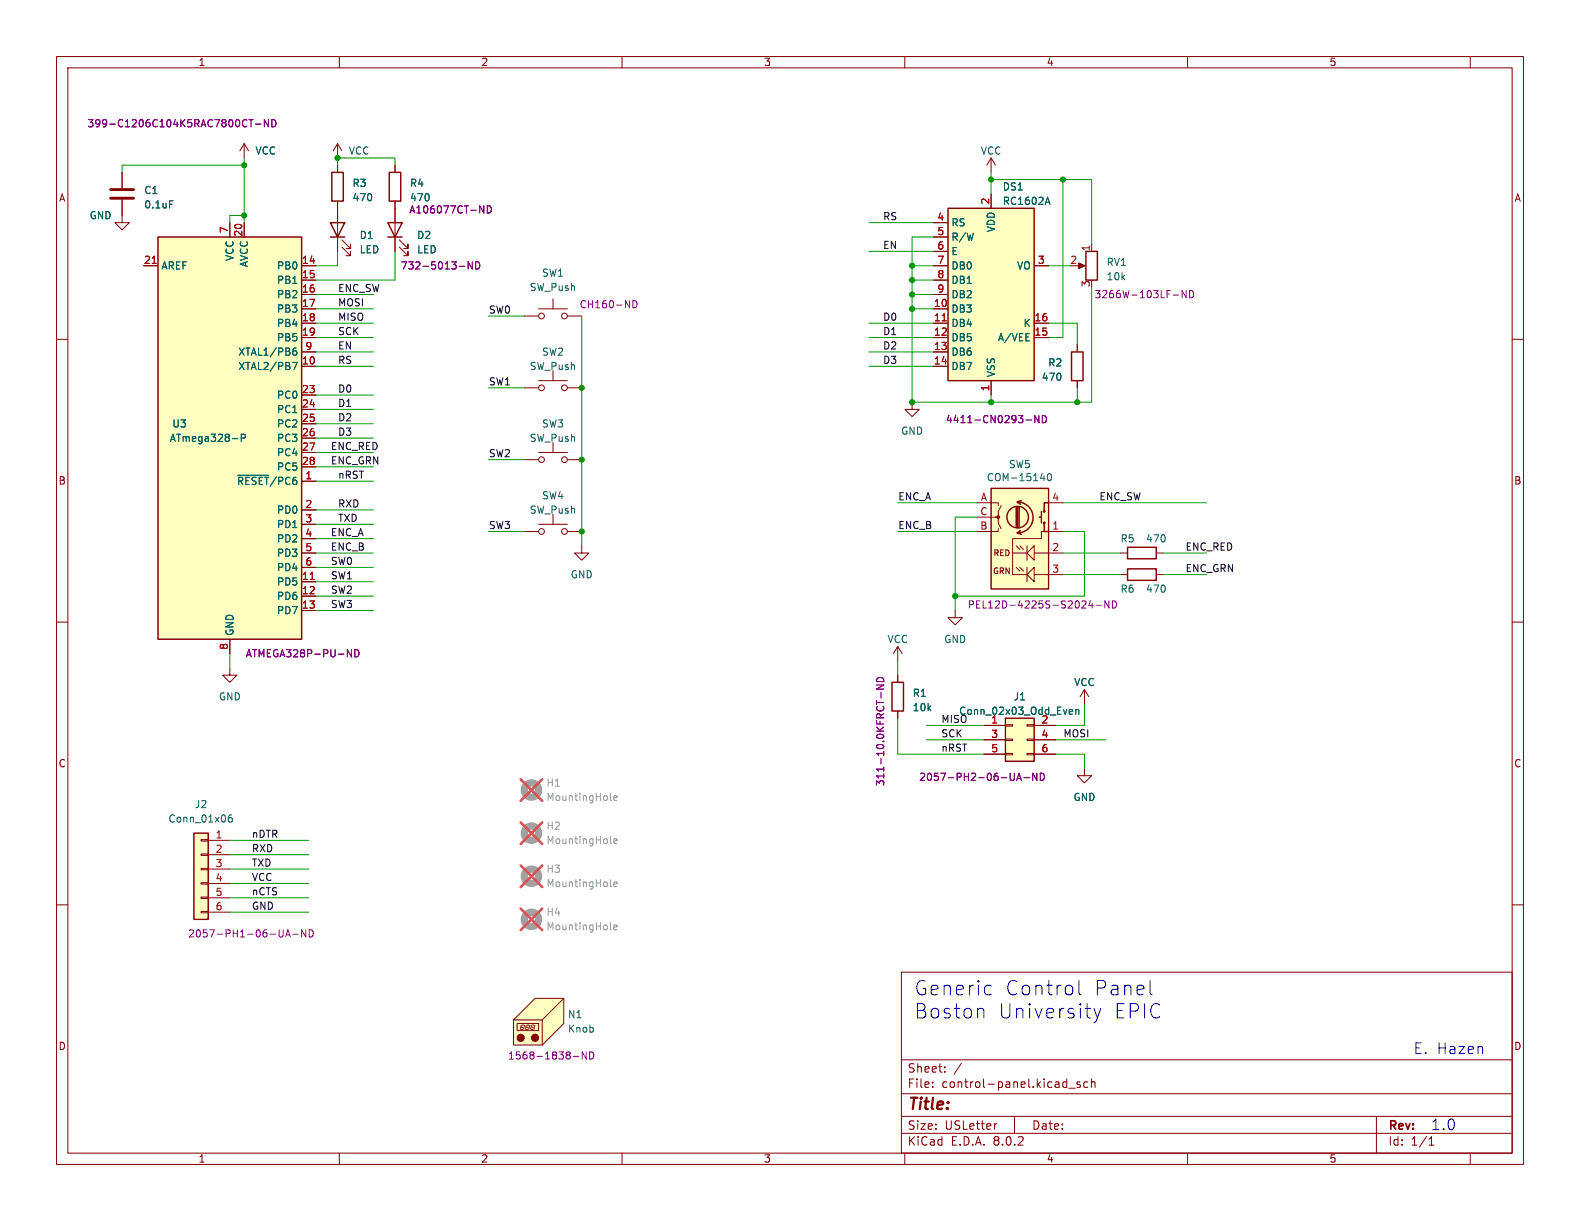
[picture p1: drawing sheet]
<svg xmlns="http://www.w3.org/2000/svg" width="279mm" height="216mm" viewBox="0 0 279 216" stroke-linecap="round" stroke-linejoin="round" font-family="sans-serif">
<g fill="none" stroke="#840000" stroke-width=".18">
<path d="M10 10h259.4v195.9h-259.4zM12 12h255.4v191.9h-255.4zM60 10v2M110 10v2M160 10v2M210 10v2M260 10v2M69.8 29.2v1.3M69.8 35.6v8.9M10 60h2M70.6 43.7l1.5 1.5v-.7v.7h-.7M70.6 42.4l1.5 1.5v-.7v.7h-.7"/>
<path d="M190.5 47h1M193 43.2v1.3M267.4 60h2M92.7 94h2.5M95.2 92.7h5.1M97.8 90.9v1.8M100.3 94h2.6M102.9 96.5v1.3h-1.3l1.3 1.3 1.2-1.3h-1.2M198.1 97.8h1.3M204.5 97.8h1.2M10 110h2M267.4 110h2"/>
<path d="M10 160h2M267.4 160h2M159.4 171.9h108v32h-108zM159.4 197.4h108M159.4 193.4h108M159.4 187.4h108M164.9 192.1v.2M164.9 191.4v.1M167.1 189.4v.2M167.1 188.7v.1M170 188l-1.3 1.9M176.3 198.7l-.3 .1"/>
<path d="M179.4 197.4v3M189 192.4h1.1M191 191.4l-.4-.1-.2 .2 .1 .2 .5 .2v.3h-.6M192.4 191.4l-.5-.1-.3 .3v.4l.2 .2h.6M193 191.4l.2-.1 .4 .1v.9M193 190.8v1.5M243.4 197.4v6.5M60 203.9v2M110 203.9v2M159.4 200.4h108M160 203.9v2M210 203.9v2"/>
<path d="M252.7 202.5h.9M252.7 201.4l.4-.4v1.5M260 203.9v2"/>
<circle cx="95.8" cy="94" r=".51"/>
<circle cx="99.8" cy="94" r=".51"/>
</g>
<path d="M190.8 46.5l1.1 .5-1.1 .5z" fill="#840000" stroke="#840000" stroke-width=".18"/>
<path d="M68.6 39.4h2.5l-1.3 2.5zM68.8 30.5h2.1v5.1h-2.1zM68.6 41.9h2.5M192 44.5h2.1v5h-2.1zM199.4 96.8h5.1v2h-5.1z" fill="none" stroke="#840000" stroke-width=".25"/>
<path d="M84.8 36.4l.8 1.3v-1.3M86.2 36.4a.64 .64 0 0 1 .7 .6 .64 .64 0 0 1-.7 .7zM81.2 47.1h1M83.5 46.3v1.3l-.7-1.3v1.3M84.1 46.3a.64 .64 0 0 1 .7 .6 .64 .64 0 0 1-.7 .7zM207.5 52.2h.9M209.8 51.4v1.2l-.8-1.2v1.2M210.4 51.4a.64 .64 0 0 1 .7 .6 .64 .64 0 0 1-.7 .6z" fill="none" stroke="#840084" stroke-width=".18"/>
<path d="M167.6 36.8h15.3v30.5h-15.3z" fill="#ffffc2"/>
<path d="M167.6 36.8h15.3v30.5h-15.3zM189.5 62.2h2v5.1h-2zM199.4 100.6h5.1v2h-5.1zM157.7 120.7h2.1v5h-2.1z" fill="none" stroke="#840000" stroke-width=".25"/>
<g fill="none" stroke="#840000" stroke-width=".18">
<path d="M165.1 39.4h2.5M175.3 34.3v2.5M165.1 54.6h2.5M165.1 57.2h2.5M165.1 59.7h2.5M165.1 47h2.5M165.1 41.9h2.5M165.1 44.5h2.5M165.1 49.5h2.5M165.1 52.1h2.5M182.9 57.2h2.5M182.9 59.7h2.5"/>
<path d="M182.9 47h2.5M165.1 62.2h2.5M165.1 64.8h2.5M175.3 67.3v2.6M190.5 61v1.2M190.5 67.3v1.3M158.7 114.3l-.7 1.3M158.7 114.3v2.5M158.7 119.4v1.3M158.7 114.3l.8 1.3M168.9 108v1.2h-1.3l1.3 1.3 1.3-1.3h-1.3M198.1 101.6h1.3"/>
<path d="M204.5 101.6h1.2M158.7 125.7v1.3"/>
</g>
<path d="M166.6 56.7h.7" fill="none" stroke="#a90000" stroke-width=".18"/>
<path d="M184.9 35.8h.7M185.2 34.9l.5 1.2" fill="none" stroke="#006464" stroke-width=".18"/>
<path d="M181.4 74.3h1M183.7 73.5v1.2l-.7-1.2v1.2M184.3 73.5a.64 .64 0 0 1 .8 .6 .64 .64 0 0 1-.8 .6zM155.2 119.9a.66 .66 0 0 1 .7-.1 .66 .66 0 0 1 .4 .7h-1.3zM155 121.1h1.3l-1.3 .7h1.3M155.8 122.5v.9" fill="none" stroke="#840084" stroke-width=".18"/>
<path d="M177.8 127h5.1v7.6h-5.1z" fill="#ffffc2"/>
<g fill="none" stroke="#840000" stroke-width=".18">
<path d="M174 128.3h3.8M174 130.8h3.8M174 133.4h3.8M177.8 133.2h1.3v.3h-1.3zM177.8 130.7h1.3v.2h-1.3zM177.8 128.1h1.3v.3h-1.3zM181.6 133.2h1.3v.3h-1.3zM181.6 130.7h1.3v.2h-1.3zM181.6 128.1h1.3v.3h-1.3zM182.9 128.3h3.8M182.9 130.8h3.8M182.9 133.4h3.8"/>
<path d="M191.8 135.9v1.3h1.2l-1.2 1.2-1.3-1.2h1.3M191.8 121.9l-.8 1.3M191.8 121.9v2.6M191.8 121.9l.7 1.3"/>
</g>
<path d="M177.8 127h5.1v7.6h-5.1z" fill="none" stroke="#840000" stroke-width=".25"/>
<path d="M189.3 125.5h.3l.1 .3-.6 .1M189.6 126.2l-.3 .1M190.2 125.6l.2-.1h.3l.1 .8M190.2 125.5v.8" fill="none" stroke="#006464" stroke-width=".18"/>
<path d="M179.8 138l.4-1.3 .4 1.3M179.9 137.6h.6M181.1 137.5h.9M183.4 136.7v1.3l-.8-1.3v1.3M184 136.7a.64 .64 0 0 1 .7 .7 .64 .64 0 0 1-.7 .6z" fill="none" stroke="#840084" stroke-width=".18"/>
<g fill="none" stroke="#a1a1a1" stroke-width="1.3">
<circle cx="94" cy="139.7" r="1.27"/>
<circle cx="94" cy="147.3" r="1.27"/>
<circle cx="94" cy="154.9" r="1.27"/>
<circle cx="94" cy="162.6" r="1.27"/>
</g>
<path d="M107.9 141.4l.2 .1M107.9 156.6l.2 .2M107.9 149l.2 .2M108.5 141.1l.6-.1v-.2l-.4-.1-.2 .2 .1 .6h.5M108.5 148.7l.6-.1v-.2l-.4-.1-.2 .2 .1 .6h.5M108.5 156.4l.6-.2v-.2l-.4-.1-.2 .2 .1 .6h.5M107.9 164.2l.2 .2M108.5 164l.6-.1v-.3h-.4l-.2 .1 .1 .6h.5" fill="none" stroke="#989898" stroke-width=".18"/>
<path d="M92.1 137.8l3.8 3.8M95.9 137.8l-3.8 3.8M92.1 153l3.8 3.8M92.1 145.4l3.8 3.8M95.9 153l-3.8 3.8M95.9 145.4l-3.8 3.8M92.1 160.7l3.8 3.8M95.9 160.7l-3.8 3.8" fill="none" stroke="#e75356" stroke-width=".46"/>
<path d="M94.6 176.5h5.1v4.5l-3.8 3.8h-5.1v-4.5z" fill="#ffffc2"/>
<g fill="none" stroke="#840000" stroke-width=".18">
<path d="M92.7 55.9h2.5M95.2 54.6h5.1M97.8 52.8v1.8M100.3 55.9h2.6M92.7 68.6h2.5M95.2 67.3h5.1M97.8 65.5v1.8M100.3 68.6h2.6M94.6 176.5h5.1v4.5l-3.8 3.8h-5.1v-4.5zM99.7 176.5l-3.8 3.8h-5.1M91.4 181h3.8v1.2h-3.8zM92 181.7v.2"/>
<path d="M92.1 182h.4M92.2 181.3l-.1 .3M92.2 181.7h.3M92.3 181.3h.3M92.7 181.7l-.1 .3M92.8 181.3l-.1 .3M93 181.7l-.1 .2M93 182h.4M93.1 181.3l-.1 .3M93.1 181.7h.3M93.2 181.3h.3M93.6 181.7l-.1 .3"/>
<path d="M93.7 181.3l-.1 .3M93.9 181.7l-.1 .2M93.9 182h.4M94 181.3l-.1 .3M94 181.7h.3M94.1 181.3h.3M94.5 181.7l-.1 .3M94.6 181.3l-.1 .3M95.9 180.3v4.5"/>
<circle cx="95.8" cy="55.9" r=".51"/>
<circle cx="99.8" cy="55.9" r=".51"/>
<circle cx="95.8" cy="68.6" r=".51"/>
<circle cx="99.8" cy="68.6" r=".51"/>
</g>
<g fill="#840000" stroke="#840000" stroke-width=".18">
<circle cx="92.1" cy="183.5" r=".63"/>
<circle cx="94.6" cy="183.5" r=".63"/>
</g>
<path d="M111.9 53.2a.64 .64 0 0 1 .8 .6 .64 .64 0 0 1-.8 .6zM101.4 186.8h.9M103.7 186v1.3l-.8-1.3v1.3M104.3 186a.64 .64 0 0 1 .7 .6 .64 .64 0 0 1-.7 .7z" fill="none" stroke="#840084" stroke-width=".18"/>
<path d="M34.3 147.3h2.5v15.3h-2.5z" fill="#ffffc2"/>
<g fill="none" stroke="#840000" stroke-width=".18">
<path d="M97.8 78.2v1.8M161.3 71.1v1.3h-1.3l1.3 1.3 1.3-1.3h-1.3M92.7 81.3h2.5M95.2 80h5.1M100.3 81.3h2.6M40.6 118.1v1.3h1.3l-1.3 1.3-1.2-1.3h1.2M35.6 158.6h1.2v.3h-1.2zM35.6 156.1h1.2v.2h-1.2zM35.6 153.5h1.2v.3h-1.2zM35.6 151h1.2v.3h-1.2zM35.6 148.5h1.2v.2h-1.2zM36.8 148.6h3.8"/>
<path d="M36.8 151.1h3.8M36.8 153.7h3.8M36.8 156.2h3.8M36.8 158.8h3.8M35.6 161.2h1.2v.2h-1.2zM36.8 161.3h3.8"/>
<circle cx="95.8" cy="81.3" r=".51"/>
<circle cx="99.8" cy="81.3" r=".51"/>
</g>
<path d="M34.3 147.3h2.5v15.3h-2.5z" fill="none" stroke="#840000" stroke-width=".25"/>
<path d="M41 144.1l-.4 .1a.86 .86 0 0 0 0 1.2l.4-.2 .1-.4-.2-.2h-.4l-.1 .2" fill="none" stroke="#006464" stroke-width=".18"/>
<path d="M50.5 165.7l.4-1.3 .4 1.3M50.6 165.3h.6M51.8 165.2h.9M54.1 164.4v1.3l-.8-1.3v1.3M54.7 164.4a.64 .64 0 0 1 .7 .6 .64 .64 0 0 1-.7 .7z" fill="none" stroke="#840084" stroke-width=".18"/>
<path d="M175.3 86.4h10.1v17.7h-10.1z" fill="#ffffc2"/>
<g fill="none" stroke="#840000" stroke-width=".18">
<path d="M21.6 35.3v4.1h1.3l-1.3 1.2-1.3-1.2h1.3M21.6 30.5v2.8M43.2 25.4l-.8 1.3M43.2 25.4v2.5M43.2 25.4l.7 1.3M59.7 25.4v2.5M59.7 29.2v1.3M59.7 35.6v1.2M59.7 25.4l-.8 1.3M59.7 25.4l.8 1.3M172.7 88.9h3.8v.5M172.7 91.4h3.8v1.1l.5 1"/>
<path d="M176.5 93.5v.5h-3.8M177 89.4l-.5 1v1h-.5M179.1 97.8h2.5M179.7 96.5l.6 .7M180.3 96.5l.7 .7M181.6 96.5v2.6M182.9 96.5v2.6l-1.3-1.3zM182.9 97.8h5.1M185.4 88.9h2.6M188 94h-3.9v1.3h-5v6.3h2.5M179.7 100.3l.6 .7M180.3 100.3l.7 .7"/>
<path d="M181.6 100.3v2.6M182.9 100.3v2.6l-1.3-1.3zM182.9 101.6h5.1"/>
</g>
<g fill="none" stroke="#840000" stroke-width=".25">
<path d="M58.7 30.5h2v5.1h-2zM175.3 86.4h10.1v17.7h-10.1zM179.7 89.7v3.5M180 88.8a2.73 2.73 0 0 1 2.7 2.7 2.73 2.73 0 0 1-2.7 2.7M180 89.7v3.5M180.2 89.7v3.5M180.5 93.9l-.7 .3 .8 .3M180.6 88.5l-.8 .3 .7 .4M183.8 91.4h.3M184.1 90.4v2.1M184.7 92.5v1.5h.7M185.4 88.9h-.7v1.5"/>
<circle cx="180" cy="91.4" r="1.9"/>
<circle cx="184.7" cy="92.5" r=".13"/>
<circle cx="184.7" cy="90.4" r=".13"/>
</g>
<circle cx="176.5" cy="91.4" r=".25" fill="#840000" stroke="#840000" stroke-width=".18"/>
<path d="M30 35.5h.6M184 84.6h.8M184.6 84.2v.8M185.3 83.9l.2-.2a.68 .68 0 0 1 .5 .7 .68 .68 0 0 1-.5 .6l-.2-.1-.1-.4z" fill="none" stroke="#006464" stroke-width=".18"/>
<path d="M44 21.2h.7M44.4 21.2v1.2M45.2 21.9h.9M47.5 21.2v1.2l-.8-1.2v1.2M48.1 21.2a.64 .64 0 0 1 .7 .6 .64 .64 0 0 1-.7 .6zM192.8 106.2l-.3 .9h.8M193.1 106.7v.8M193.8 107h1M196.1 106.2v1.3l-.7-1.3v1.3M196.7 106.2a.64 .64 0 0 1 .7 .7 .64 .64 0 0 1-.7 .6z" fill="none" stroke="#840084" stroke-width=".18"/>
<path d="M19.6 35.1h4M19.6 33.5h4" fill="none" stroke="#840000" stroke-width=".51"/>
<path d="M27.9 41.9h25.4v71.1h-25.4z" fill="#ffffc2"/>
<path d="M58.4 39.4h2.6l-1.3 2.5zM27.9 41.9h25.4v71.1h-25.4zM58.4 41.9h2.6" fill="none" stroke="#840000" stroke-width=".25"/>
<g fill="none" stroke="#840000" stroke-width=".18">
<path d="M21.6 30.5v2.8M21.6 35.3v2.8M40.6 39.4v2.5M43.2 39.4v2.5M59.7 29.2v1.3M59.7 35.6v8.9M69.8 29.2v1.3M69.8 35.6v3.8M165.1 39.4h2.5M175.3 27.9l.7 1.3M175.3 27.9v2.6M175.3 34.3v2.5"/>
<path d="M175.3 27.9l-.8 1.3M25.4 47h2.5M53.3 47h2.6M53.3 49.5h2.6M53.3 52.1h2.6M53.3 54.6h2.6M53.3 57.2h2.6M53.3 59.7h2.6M60.5 43.7l1.5 1.5v-.7v.7h-.8M60.5 42.4l1.5 1.5v-.7v.7h-.8M69.8 41.9v2.6M165.1 47h2.5"/>
<path d="M165.1 49.5h2.5M165.1 52.1h2.5M165.1 54.6h2.5M165.1 57.2h2.5M165.1 59.7h2.5M165.1 41.9h2.5M165.1 44.5h2.5M182.9 47h2.5M182.9 57.2h2.5M182.9 59.7h2.5M53.3 64.8h2.6M53.3 69.9h2.6"/>
<path d="M53.3 72.4h2.6M53.3 74.9h2.6M53.3 77.5h2.6M53.3 62.2h2.6M165.1 64.8h2.5M165.1 62.2h2.5M175.3 67.3v2.6M190.5 61v1.2M190.5 67.3v1.3M53.3 85.1h2.6M53.3 90.2h2.6M53.3 80h2.6"/>
<path d="M53.3 82.6h2.6M53.3 92.7h2.6M53.3 95.3h2.6M53.3 97.8h2.6M40.6 113v2.6M53.3 102.9h2.6M53.3 105.4h2.6M53.3 108h2.6M53.3 100.3h2.6M158.7 119.4v1.3M158.7 125.7v1.3M174 128.3h3.8"/>
<path d="M174 130.8h3.8M174 133.4h3.8M182.9 128.3h3.8M182.9 130.8h3.8M182.9 133.4h3.8"/>
</g>
<g fill="none" stroke="#006464" stroke-width=".18">
<path d="M30 35.5h.6M184.9 35.8h.7M185.2 34.9l.5 1.2M41.1 77.6h1M42.7 77.4h.6l.1-.2-.1-.3-.6-.1v1.2M51.7 64.1h.9l-.6 1.2M51.8 62.1l.4-.1 .3 .3-.1 .4-.4 .1-.2-.1M52.4 61.5l-.4 .1-.2 .2M42 84h5.5M189.3 125.5h.3l.1 .3-.6 .1M189.6 126.2l-.3 .1M190.2 125.6l.2-.1h.3l.1 .8"/>
<path d="M190.2 125.5v.8"/>
</g>
<path d="M26.9 46.6h.7M166.6 56.7h.7M54.9 102.5h.7" fill="none" stroke="#a90000" stroke-width=".18"/>
<g fill="none" stroke="#840084" stroke-width=".18">
<path d="M44 21.2h.7M44.4 21.2v1.2M45.2 21.9h.9M47.5 21.2v1.2l-.8-1.2v1.2M48.1 21.2a.64 .64 0 0 1 .7 .6 .64 .64 0 0 1-.7 .6zM84.8 36.4l.8 1.3v-1.3M86.2 36.4a.64 .64 0 0 1 .7 .6 .64 .64 0 0 1-.7 .7zM81.2 47.1h1M83.5 46.3v1.3l-.7-1.3v1.3M84.1 46.3a.64 .64 0 0 1 .7 .6 .64 .64 0 0 1-.7 .7zM181.4 74.3h1M183.7 73.5v1.2l-.7-1.2v1.2"/>
<path d="M184.3 73.5a.64 .64 0 0 1 .8 .6 .64 .64 0 0 1-.8 .6zM61.4 114.9l.8 1.2v-1.2M62.8 114.9a.64 .64 0 0 1 .7 .6 .64 .64 0 0 1-.7 .6zM155.2 119.9a.66 .66 0 0 1 .7-.1 .66 .66 0 0 1 .4 .7h-1.3zM155 121.1h1.3l-1.3 .7h1.3M155.8 122.5v.9M179.8 138l.4-1.3 .4 1.3M179.9 137.6h.6M181.1 137.5h.9M183.4 136.7v1.3l-.8-1.3v1.3M184 136.7a.64 .64 0 0 1 .7 .7 .64 .64 0 0 1-.7 .6z"/>
</g>
<path d="M173.3 178.3h.3l.4 .4v1.3M175.1 174.2l.2 .1M175.3 175.8l-.2 .1M190.8 173.4v2.1l.4 .4M193.5 178.3l.6 1.7M194.1 180l-.3 .6-.3 .2M194.7 178.3l-.6 1.7M203.4 173.4v2.1l.3 .4" fill="none" stroke="#0000c2" stroke-width=".18"/>
<g fill="none" stroke="#009600" stroke-width=".18">
<path d="M43.2 27.9v11.5M43.2 38.1h-2.6v1.3M43.2 29.2h-21.6v1.3M59.7 29.2v-1.3h10.1v1.3M153.7 39.4h11.4M175.3 31.8h17.7v11.4M175.3 30.5v3.8M188 31.8v27.9h-2.6M55.9 54.6h10.1M55.9 57.2h10.1M55.9 52.1h10.1M55.9 59.7h10.1"/>
<path d="M59.7 44.5v2.5h-3.8M69.8 44.5v5h-13.9M86.4 55.9h6.3M102.9 55.9v40.6M153.7 44.5h11.4M153.7 57.2h11.4M153.7 59.7h11.4M161.3 54.6h3.8M161.3 47h3.8M161.3 49.5h3.8M161.3 52.1h3.8M165.1 41.9h-3.8v29.2h31.7v-20.3"/>
<path d="M185.4 47h3.8M185.4 57.2h5.1v3.8M55.9 72.4h10.1M55.9 77.5h10.1M55.9 69.9h10.1M55.9 74.9h10.1M55.9 64.8h10.1M55.9 62.2h10.1M86.4 68.6h6.3M153.7 64.8h11.4M153.7 62.2h11.4M175.3 69.9v1.2"/>
<path d="M190.5 68.6v2.5M55.9 92.7h10.1M55.9 97.8h10.1M55.9 95.3h10.1M55.9 90.2h10.1M55.9 85.1h10.1M55.9 82.6h10.1M55.9 80h10.1M86.4 94h6.3M86.4 81.3h6.3M158.7 94h14M158.7 88.9h14"/>
<path d="M172.7 91.4h-3.8v16.6M188 94h3.8v11.4h-22.9M188 97.8h10.1M188 88.9h25.4M205.7 97.8h7.7M40.6 115.6v2.5M55.9 100.3h10.1M55.9 105.4h10.1M55.9 102.9h10.1M55.9 108h10.1M158.7 116.8v2.6M188 101.6h10.1"/>
<path d="M205.7 101.6h7.7M158.7 127v6.4h15.3M163.8 128.3h10.2M163.8 130.8h10.2M186.7 133.4h5.1v2.5M186.7 130.8h8.9M191.8 124.5v3.8h-5.1M40.6 158.8h14M40.6 153.7h14M40.6 156.2h14M40.6 151.1h14M40.6 148.6h14"/>
<path d="M40.6 161.3h14"/>
</g>
<g fill="#009600" stroke="#009600" stroke-width=".18">
<circle cx="43.2" cy="38.1" r=".46"/>
<circle cx="43.2" cy="29.2" r=".46"/>
<circle cx="59.7" cy="27.9" r=".46"/>
<circle cx="161.3" cy="47" r=".46"/>
<circle cx="175.3" cy="31.8" r=".46"/>
<circle cx="161.3" cy="52.1" r=".46"/>
<circle cx="161.3" cy="54.6" r=".46"/>
<circle cx="188" cy="31.8" r=".46"/>
<circle cx="161.3" cy="49.5" r=".46"/>
<circle cx="175.3" cy="71.1" r=".46"/>
<circle cx="190.5" cy="71.1" r=".46"/>
<circle cx="161.3" cy="71.1" r=".46"/>
<circle cx="168.9" cy="105.4" r=".46"/>
<circle cx="102.9" cy="68.6" r=".46"/>
<circle cx="102.9" cy="81.3" r=".46"/>
<circle cx="102.9" cy="94" r=".46"/>
</g>
<g font-size="3.5" fill="#0000c2">
<text x="161.5" y="176.2">Generic</text>
<text x="177.6" y="176.2">Control</text>
<text x="193.3" y="176.2">Panel</text>
<text x="161.5" y="180.3">Boston</text>
<text x="176.4" y="180.3">University</text>
<text x="196.8" y="180.3">EPIC</text>
</g>
<text font-size="2.8" fill="#840000" x="160.4" y="196.8">Title:</text>
<g font-size="2.7" fill="#0000c2">
<text x="249.9" y="186.6">E. Hazen</text>
<text x="253" y="200.1">1.0</text>
</g>
<g font-size="2.1" fill="#840000">
<text x="160.4" y="189.9">Sheet:</text>
<text x="160.4" y="192.6">File:</text>
<text x="166.5" y="192.6">control-panel.kicad_sch</text>
<text x="160.4" y="202.8">KiCad</text>
<text x="160.4" y="200">Size:</text>
<text x="167.1" y="200">USLetter</text>
<text x="168.1" y="202.8">E.D.A.</text>
<text x="175.7" y="202.8">8.0.2</text>
<text x="182.4" y="200">Date:</text>
<text x="245.4" y="200.2">Rev:</text>
<text x="245.4" y="202.8">Id:</text>
<text x="249.5" y="202.8">1/1</text>
</g>
<g font-size="1.8" fill="#840000">
<text x="35" y="11.9">1</text>
<text x="85" y="11.9">2</text>
<text x="135" y="11.9">3</text>
<text x="185" y="11.9">4</text>
<text x="235" y="11.9">5</text>
<text x="10.3" y="35.9">A</text>
<text x="267.7" y="35.9">A</text>
<text x="10.3" y="85.9">B</text>
<text x="267.7" y="85.9">B</text>
<text x="10.3" y="135.9">C</text>
<text x="267.7" y="135.9">C</text>
<text x="10.3" y="185.9">D</text>
<text x="267.7" y="185.9">D</text>
<text x="35" y="205.8">1</text>
<text x="85" y="205.8">2</text>
<text x="135" y="205.8">3</text>
<text x="185" y="205.8">4</text>
<text x="235" y="205.8">5</text>
</g>
<g font-size="1.8" fill="#840084">
<text x="15.4" y="22.7">399-C1206C104K5RAC7800CT-ND</text>
<text x="72.4" y="35.8">470</text>
<text x="72.3" y="37.9">A106077CT-ND</text>
<text x="70.8" y="47.9">732-5013-ND</text>
<text x="193.4" y="52.9">3266W-103LF-ND</text>
<text x="102.4" y="54.7">CH160-ND</text>
<text x="167.2" y="75">4411-CN0293-ND</text>
<text x="171" y="107.8">PEL12D-4225S-S2024-ND</text>
<text x="43.4" y="116.4">ATMEGA328P-PU-ND</text>
<text x="156.6" y="139.1" transform="rotate(-90 156.6 139.1)">311-10.0KFRCT-ND</text>
<text x="162.4" y="138.3">2057-PH2-06-UA-ND</text>
<text x="33.2" y="166">2057-PH1-06-UA-ND</text>
<text x="89.7" y="187.6">1568-1838-ND</text>
</g>
<g font-size="1.8" fill="#006464">
<text x="45.1" y="27.5">VCC</text>
<text x="61.6" y="27.5">VCC</text>
<text x="173.3" y="27.5">VCC</text>
<text x="25.4" y="34.5">C1</text>
<text x="62.2" y="33.2">R3</text>
<text x="62.2" y="35.8">470</text>
<text x="72.4" y="33.2">R4</text>
<text x="177.2" y="33.9">DS1</text>
<text x="15.7" y="39">GND</text>
<text x="25.4" y="37.1">0.1uF</text>
<text x="168.1" y="40.2">RS</text>
<text x="176.1" y="41.2" transform="rotate(-90 176.1 41.2)">VDD</text>
<text x="177.2" y="36.4">RC1602A</text>
<text x="28.4" y="47.9">AREF</text>
<text x="41.5" y="46.2" transform="rotate(-90 41.5 46.2)">VCC</text>
<text x="44" y="47.3" transform="rotate(-90 44 47.3)">AVCC</text>
<text x="48.9" y="47.9">PB0</text>
<text x="63.5" y="42.5">D1</text>
<text x="63.5" y="45">LED</text>
<text x="73.7" y="42.5">D2</text>
<text x="73.7" y="45">LED</text>
<text x="168.1" y="42.8">R/W</text>
<text x="168.1" y="45.3">E</text>
<text x="168.1" y="47.9">DB0</text>
<text x="179.7" y="47.9">VO</text>
<text x="195.6" y="47.2">RV1</text>
<text x="48.9" y="50.4">PB1</text>
<text x="48.9" y="52.9">PB2</text>
<text x="93.6" y="51.7">SW_Push</text>
<text x="95.8" y="49.1">SW1</text>
<text x="168.1" y="50.4">DB1</text>
<text x="168.1" y="52.9">DB2</text>
<text x="195.6" y="49.8">10k</text>
<text x="48.9" y="55.5">PB3</text>
<text x="48.9" y="58">PB4</text>
<text x="168.1" y="55.5">DB3</text>
<text x="168.1" y="58">DB4</text>
<text x="180.9" y="58">K</text>
<text x="42" y="65.6">XTAL2/PB7</text>
<text x="42" y="63.1">XTAL1/PB6</text>
<text x="48.9" y="60.6">PB5</text>
<text x="93.6" y="65.6">SW_Push</text>
<text x="95.8" y="63.1">SW2</text>
<text x="168.1" y="60.6">DB5</text>
<text x="168.1" y="63.1">DB6</text>
<text x="168.1" y="65.6">DB7</text>
<text x="176.4" y="60.6">A/VEE</text>
<text x="185.3" y="65">R2</text>
<text x="48.9" y="70.7">PC0</text>
<text x="176.1" y="66.8" transform="rotate(-90 176.1 66.8)">VSS</text>
<text x="184.1" y="67.5">470</text>
<text x="30.4" y="75.8">U3</text>
<text x="48.9" y="73.3">PC1</text>
<text x="48.9" y="75.8">PC2</text>
<text x="95.8" y="75.8">SW3</text>
<text x="159.3" y="77.1">GND</text>
<text x="29.9" y="78.3">ATmega328-P</text>
<text x="48.9" y="78.3">PC3</text>
<text x="48.9" y="80.9">PC4</text>
<text x="48.9" y="83.4">PC5</text>
<text x="93.6" y="78.3">SW_Push</text>
<text x="178.3" y="83">SW5</text>
<text x="41.8" y="86">~{RESET}/PC6</text>
<text x="95.8" y="88.5">SW4</text>
<text x="174.4" y="85.3">COM-15140</text>
<text x="48.9" y="91">PD0</text>
<text x="48.9" y="93.6">PD1</text>
<text x="93.6" y="91">SW_Push</text>
<text x="48.9" y="96.1">PD2</text>
<text x="48.9" y="98.7">PD3</text>
<text x="48.9" y="101.2">PD4</text>
<text x="198" y="96.1">R5</text>
<text x="202.6" y="96.1">470</text>
<text x="48.9" y="103.7">PD5</text>
<text x="48.9" y="106.3">PD6</text>
<text x="100.8" y="102.5">GND</text>
<text x="198" y="105">R6</text>
<text x="202.6" y="105">470</text>
<text x="41.5" y="112.5" transform="rotate(-90 41.5 112.5)">GND</text>
<text x="48.9" y="108.8">PD7</text>
<text x="156.8" y="113.9">VCC</text>
<text x="166.9" y="113.9">GND</text>
<text x="38.6" y="124.1">GND</text>
<text x="161.3" y="123.4">R1</text>
<text x="161.3" y="126">10k</text>
<text x="179.1" y="124.1">J1</text>
<text x="189.9" y="121.5">VCC</text>
<text x="166.4" y="127.9">MISO</text>
<text x="169.5" y="126.6">Conn_02x03_Odd_Even</text>
<text x="34.4" y="143.1">J2</text>
<text x="189.7" y="141.8">GND</text>
<text x="29.7" y="145.6">Conn_01x06</text>
<text x="100.3" y="180.3">N1</text>
<text x="100.3" y="182.8">Knob</text>
</g>
<g font-size="1.8" fill="#a90000">
<text x="40.4" y="41.3" transform="rotate(-90 40.4 41.3)">7</text>
<text x="42.9" y="42" transform="rotate(-90 42.9 42)">20</text>
<text x="165.7" y="39.1">4</text>
<text x="165.7" y="41.7">5</text>
<text x="175" y="36.3" transform="rotate(-90 175 36.3)">2</text>
<text x="25.4" y="46.7">21</text>
<text x="53.3" y="46.7">14</text>
<text x="165.7" y="44.2">6</text>
<text x="165.7" y="46.7">7</text>
<text x="183.4" y="46.7">3</text>
<text x="189.2" y="46.7">2</text>
<text x="192.8" y="44.5" transform="rotate(-90 192.8 44.5)">1</text>
<text x="53.3" y="49.3">15</text>
<text x="53.3" y="51.8">16</text>
<text x="165.7" y="49.3">8</text>
<text x="165.7" y="51.8">9</text>
<text x="192.8" y="50.9" transform="rotate(-90 192.8 50.9)">3</text>
<text x="53.3" y="54.4">17</text>
<text x="53.3" y="56.9">18</text>
<text x="53.3" y="59.4">19</text>
<text x="165.1" y="54.4">10</text>
<text x="165.1" y="56.9">11</text>
<text x="165.1" y="59.4">12</text>
<text x="182.8" y="59.4">15</text>
<text x="182.8" y="56.9">16</text>
<text x="53.3" y="64.5">10</text>
<text x="53.9" y="62">9</text>
<text x="165.1" y="62">13</text>
<text x="165.1" y="64.5">14</text>
<text x="53.3" y="69.6">23</text>
<text x="175" y="69.3" transform="rotate(-90 175 69.3)">1</text>
<text x="53.3" y="72.1">24</text>
<text x="53.3" y="74.7">25</text>
<text x="53.3" y="77.2">26</text>
<text x="53.3" y="79.8">27</text>
<text x="53.3" y="82.3">28</text>
<text x="53.9" y="84.8">1</text>
<text x="53.9" y="89.9">2</text>
<text x="173.3" y="88.6">A</text>
<text x="186" y="88.6">4</text>
<text x="53.9" y="92.5">3</text>
<text x="53.9" y="95">4</text>
<text x="173.3" y="93.7">B</text>
<text x="173.3" y="91.2">C</text>
<text x="186" y="93.7">1</text>
<text x="53.9" y="97.5">5</text>
<text x="53.9" y="100.1">6</text>
<text x="186" y="97.5">2</text>
<text x="186" y="101.3">3</text>
<text x="53.3" y="102.6">11</text>
<text x="53.3" y="105.2">12</text>
<text x="53.3" y="107.7">13</text>
<text x="40.4" y="115" transform="rotate(-90 40.4 115)">8</text>
<text x="175.2" y="128">1</text>
<text x="175.2" y="130.6">3</text>
<text x="184.1" y="128">2</text>
<text x="184.1" y="130.6">4</text>
<text x="175.2" y="133.1">5</text>
<text x="184.1" y="133.1">6</text>
<text x="38" y="148.3">1</text>
<text x="38" y="150.9">2</text>
<text x="38" y="153.4">3</text>
<text x="38" y="156">4</text>
<text x="38" y="158.5">5</text>
<text x="38" y="161">6</text>
</g>
<g font-size="1.8" fill="#0f0f0f">
<text x="156.1" y="39">RS</text>
<text x="156.1" y="44.1">EN</text>
<text x="59.7" y="51.7">ENC_SW</text>
<text x="59.7" y="56.8">MISO</text>
<text x="59.7" y="54.3">MOSI</text>
<text x="59.7" y="59.3">SCK</text>
<text x="86.4" y="55.5">SW0</text>
<text x="156.1" y="56.8">D0</text>
<text x="156.1" y="59.3">D1</text>
<text x="59.7" y="64.4">RS</text>
<text x="59.7" y="61.9">EN</text>
<text x="156.1" y="64.4">D3</text>
<text x="156.1" y="61.9">D2</text>
<text x="59.7" y="69.5">D0</text>
<text x="86.4" y="68.2">SW1</text>
<text x="59.7" y="74.6">D2</text>
<text x="59.7" y="72">D1</text>
<text x="59.7" y="77.1">D3</text>
<text x="58.4" y="79.7">ENC_RED</text>
<text x="58.4" y="82.2">ENC_GRN</text>
<text x="86.4" y="80.9">SW2</text>
<text x="59.7" y="84.7">nRST</text>
<text x="59.7" y="89.8">RXD</text>
<text x="158.7" y="88.6">ENC_A</text>
<text x="194.3" y="88.6">ENC_SW</text>
<text x="58.4" y="94.9">ENC_A</text>
<text x="59.7" y="92.4">TXD</text>
<text x="86.4" y="93.6">SW3</text>
<text x="158.7" y="93.6">ENC_B</text>
<text x="58.4" y="97.4">ENC_B</text>
<text x="58.4" y="100">SW0</text>
<text x="209.5" y="101.3">ENC_GRN</text>
<text x="209.5" y="97.4">ENC_RED</text>
<text x="58.4" y="105.1">SW2</text>
<text x="58.4" y="107.6">SW3</text>
<text x="58.4" y="102.5">SW1</text>
<text x="166.4" y="130.5">SCK</text>
<text x="188" y="130.5">MOSI</text>
<text x="166.4" y="133">nRST</text>
<text x="44.4" y="148.2">nDTR</text>
<text x="44.4" y="155.9">VCC</text>
<text x="44.4" y="153.3">TXD</text>
<text x="44.4" y="150.8">RXD</text>
<text x="44.4" y="160.9">GND</text>
<text x="44.4" y="158.4">nCTS</text>
</g>
<g font-size="1.8" fill="#989898">
<text x="96.5" y="139.3">H1</text>
<text x="96.5" y="141.8">MountingHole</text>
<text x="96.5" y="146.9">H2</text>
<text x="96.5" y="149.5">MountingHole</text>
<text x="96.5" y="154.5">H3</text>
<text x="96.5" y="157.1">MountingHole</text>
<text x="96.5" y="162.2">H4</text>
<text x="96.5" y="164.7">MountingHole</text>
</g>
<g font-size="1.4" fill="#840000">
<text x="175.5" y="101.7">GRN</text>
<text x="175.6" y="98.5">RED</text>
</g>
</svg>
